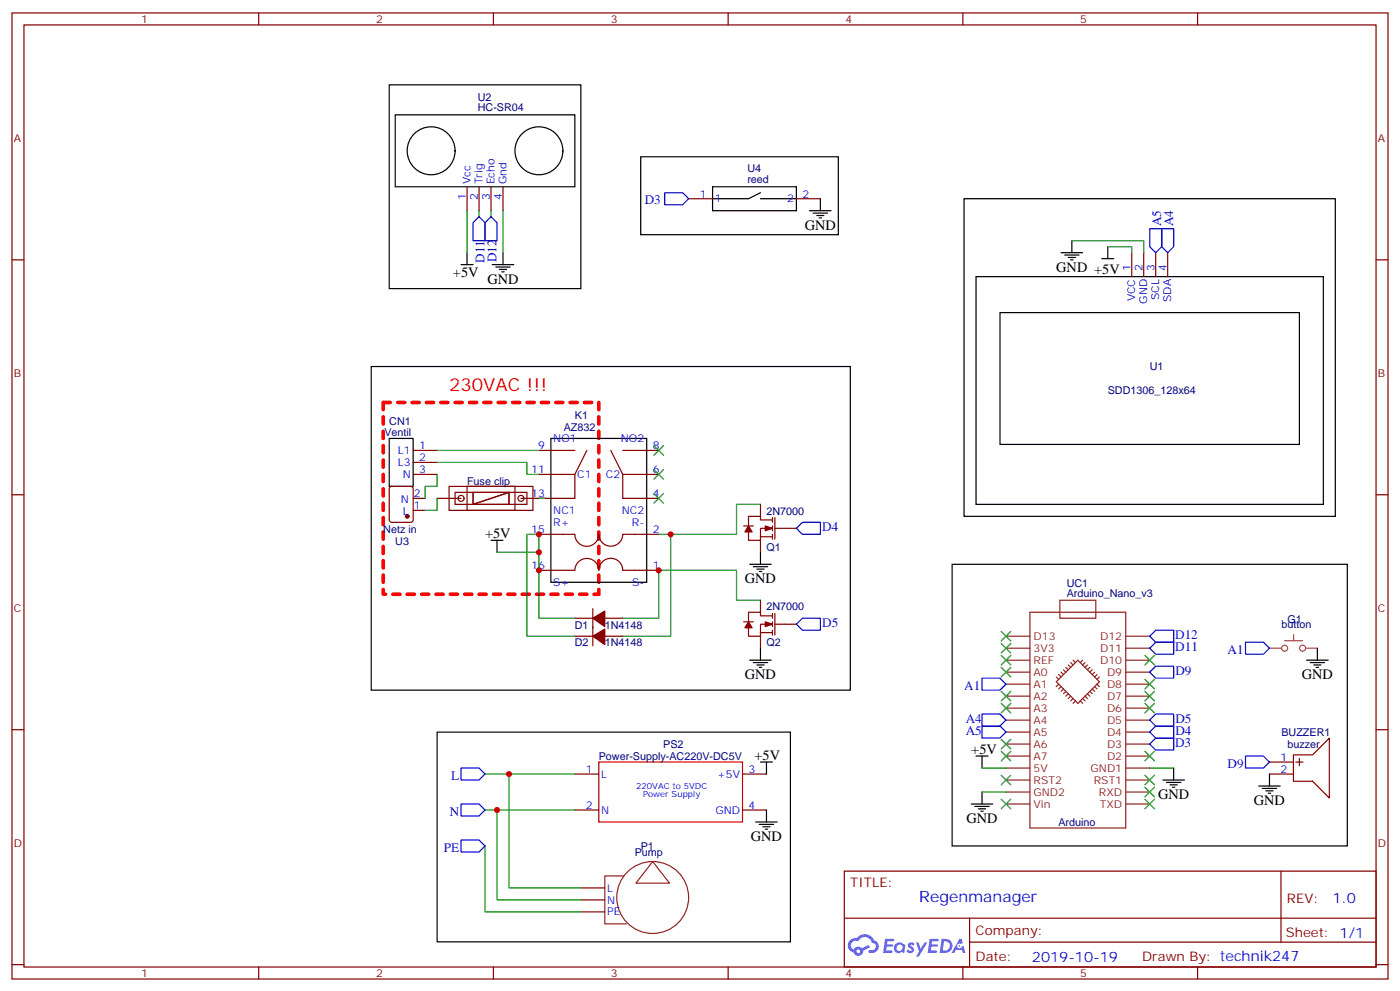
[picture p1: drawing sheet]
<svg xmlns="http://www.w3.org/2000/svg" width="412mm" height="292mm" viewBox="0 0 412 292" stroke-linecap="round" stroke-linejoin="round" font-family="sans-serif">
<path d="M114.7 25h56.4v59.9h-56.4zM188.7 46.1h58.2v23h-58.2zM284 58.5h109.3v93.5h-109.3zM109.4 107.9h141.1v95.2h-141.1zM280.5 166.1h116.4v82.9h-116.4zM128.8 215.5h104v61.7h-104z" fill="none" stroke="#000" stroke-width=".35"/>
<path d="M112.9 118.5h63.5M112.9 118.5v56.4h63.5" fill="none" stroke="#f00" stroke-width="1.1" stroke-dasharray="2.1 2.1"/>
<path d="M176.4 118.5v56.4z" fill="#f0f" stroke="#f00" stroke-width="1.1" stroke-dasharray="2.1 2.1"/>
<g fill="none" stroke="#870000" stroke-width=".35">
<path d="M3.5 3.8h405.4v284.3h-405.4zM7.1 7.3h398.2v277.3h-398.2zM76.2 3.8v3.5M145.3 3.8v3.5M214.5 3.8v3.5M283.6 3.8v3.5M352.8 3.8v3.5M3.5 76.5h3.6M405.3 76.5h3.6M3.5 145.6h3.6M405.3 145.6h3.6M3.5 214.8h3.6"/>
<path d="M405.3 214.8h3.6M248.7 256.4h156.6v28.2h-156.6zM377.3 256.4v20.9M248.7 270.2h156.5M285.6 277.3h119.6M285.6 270.2v14.2M3.5 283.9h3.6M76.2 284.6v3.5M145.3 284.6v3.5M214.5 284.6v3.5M283.6 284.6v3.5M352.8 284.6v3.5"/>
<path d="M405.3 283.9h3.6"/>
</g>
<g fill="#5487ff">
<path d="M267.7 277.6a1.22 1.22 0 0 1 1.7 .2l-.4 .6a.47 .47 0 0 0-.3-.4 .47 .47 0 0 0-.5 .2l.1 .2a1.14 1.14 0 0 1 .8 1.8 1.14 1.14 0 0 1-1.9 0l-.2-.2 .5-.6 .7 .5a.29 .29 0 0 0 .3-.3 .29 .29 0 0 0-.2-.3 1.04 1.04 0 0 1-.6-1.7z"/>
<path d="M260.7 276.3h2.4l.3 .2-.2 .5-1.8 .1-.1 .8h1.5l.3 .4-.3 .4h-1.6l-.2 1.1h1.7l.2 .3-.2 .3-2.6 .1z"/>
<path d="M273.8 276.3h2.4l.3 .2-.1 .5-1.8 .1-.2 .8h1.6l.3 .4-.4 .4h-1.6l-.1 1.1h1.7l.2 .3-.2 .3-2.6 .1z"/>
<path d="M282.6 276.3h.7l.3 1.3-.6 .3a.69 .69 0 0 0-1 .3 .69 .69 0 0 0 .4 .9 .69 .69 0 0 0 .9-.6l.5-.2 .6 2.2h-.8l-.2-.9h-1.8l-.5 .9h-.8z"/>
<path d="M269.8 277.4h.8l.6 1.8 1.1-1.8h.9l-2.6 4.2h-.8l.9-1.5z"/>
<path d="M277.4 276.3l-.6 4.2h1.3a2.11 2.11 0 0 0 2.5-2.1 2.11 2.11 0 0 0-2.5-2.1zM278.1 277.1a1.39 1.39 0 0 1 1.7 1.4 1.39 1.39 0 0 1-1.8 1.3h-.3z"/>
<path d="M263.7 277.9a1.54 1.54 0 0 0-.1 2.2 1.54 1.54 0 0 0 2.2 .1l.6 .3 .3-2.3-.2-.3h-.4a1.49 1.49 0 0 0-2.4 0zM264 278.9a.94 .94 0 0 1 1.8 0 .94 .94 0 0 1-1.8 0z"/>
<path d="M250.4 276.7a2.18 2.18 0 0 0 1.1 3.7 1.44 1.44 0 0 0 1.6 .9 1.44 1.44 0 0 0 1.2-1.4l2-1.1-.5-.7-1.9 1a1.47 1.47 0 0 0-2.4 .4 1.39 1.39 0 0 1-.7-1.9 1.39 1.39 0 0 1 2-.5 2.12 2.12 0 0 1 2.2-1.3 2.12 2.12 0 0 1 1.9 1.7 1.14 1.14 0 0 1 1.1 1.4 1.14 1.14 0 0 1-1.7 .7 .43 .43 0 0 0-.5 .4 .43 .43 0 0 0 .4 .5 1.98 1.98 0 0 0 2.5-1.2 1.98 1.98 0 0 0-1.2-2.6 3.1 3.1 0 0 0-5.3-.6l-.9 .1zM252.3 280a.55 .55 0 0 1 1.1 0 .55 .55 0 0 1-1.1 0z"/>
<circle cx="282.6" cy="278.4" r=".26"/>
</g>
<g fill="none" stroke="#000" stroke-width=".35">
<path d="M116.4 33.8h52.9v21.2h-52.9zM209.9 55h24.7v7h-24.7zM224 56.7l-3.5 1.8h-10.6M224 58.5h10.6M241.7 58.5v3.5M135.8 77.9h3.5M137.6 74.4v3.5M145 77.9h6.3M146 78.6h4.3M147.1 79.3h2.1M148.2 74.4v3.5M238.5 62h6.3"/>
<path d="M239.5 62.7h4.3M240.6 63.4h2.1M241.3 64.1h.7M312.6 74.4h6.3M313.6 75.1h4.3M314.7 75.8h2.1M315.4 76.5h.7M315.7 70.8v3.6M324.6 76.1h3.5M326.3 72.6v3.5M147.8 80h.7M287.5 81.4h102.3v67h-102.3z"/>
<path d="M294.6 92h88.2v38.8h-88.2zM114.7 129h7v14.2h-7zM162.3 129h28.2v42.4h-28.2zM144.6 159h3.6M146.4 159v3.6M220.8 166.1h6.4M221.9 166.8h4.2M223 167.5h2.1M223.7 168.2h.7M224 162.6v3.5M220.8 194.3h6.4M221.9 195h4.2"/>
<path d="M223 195.7h2.1M223.7 196.4h.7M224 190.8v3.5M384.9 194.3h6.3M385.9 195h4.3M387 195.7h2.1M387.7 196.4h.7M388.1 190.8v3.5M224 224.3h3.5M225.8 224.3v3.5M225.8 238.4v3.5M286.1 236.6h6.4"/>
<path d="M287.2 237.3h4.2M287.5 222.5h3.5M288.2 238.1h2.1M288.9 238.8h.7M289.3 222.5v3.6M289.3 233.1v3.5M342.5 229.6h6.4M343.6 230.3h4.2M344.7 231h2.1M345.4 231.7h.7M345.7 226.1v3.5M370.8 231.4h6.3"/>
<path d="M371.8 232.1h4.3M372.9 232.8h2.1M373.6 233.5h.7M373.9 227.8v3.6M222.6 241.9h6.4M223.7 242.6h4.2M224.7 243.3h2.1M225.4 244.1h.7"/>
<circle cx="127" cy="44.4" r="7.1"/>
<circle cx="158.7" cy="44.4" r="7.1"/>
</g>
<g fill="none" stroke="#870000" stroke-width=".35">
<path d="M137.6 55v7M141.1 55v7M144.6 55v7M148.2 55v7M202.8 58.5h7.1M234.6 58.5h7.1M333.4 74.4v7M336.9 74.4v7M340.4 74.4v7M344 74.4v7M121.7 132.6h7.1M121.7 139.6h7.1"/>
<path d="M121.7 136.1h7.1M158.7 132.6h10.6M158.7 139.6h10.6M172.9 132.6l-3.6 7v7.1h-15.8M179.9 132.6l3.5 7v7.1h10.6M183.4 132.6h10.6M183.4 139.6h10.6M114.9 143.4l.5-.2h5.6l.7 .4v9.4l-.5 .7h-5.8l-.7-.4v-9.4zM121.7 146.7h3.5M121.7 150.2h3.5M128.8 146.7h7M132.3 143.2h19.4v7h-19.4z"/>
<path d="M134.1 144.9h15.8v3.5h-15.8zM137.6 143.2h19.4v7h-19.4zM139.3 144.9h15.9v3.5h-15.9zM139.3 144.9v3.5l10.6-3.5v3.5M158.7 157.3h10.6a3.5 3.5 0 0 0 3.6 3.5 3.5 3.5 0 0 0 3.5-3.5M176.4 157.2a3.5 3.5 0 0 0 3.5 3.6 3.5 3.5 0 0 0 3.5-3.5h10.6M219.1 154.8h2.8M224 158h3.5M224 148.4v3.6M224 159v3.6M227.5 153h-3.5v-1h-3.5v2.8M227.5 155.5h-3.5v3.5h-3.5v-2.4"/>
<path d="M227.5 152.3v1.4M227.5 154.8v1.4M227.5 157.3v1.4M228.2 152.3v6.4M228.2 155.5h6.4M158.7 167.9h10.6a3.5 3.5 0 0 1 3.6-3.5 3.5 3.5 0 0 1 3.5 3.5M174.6 179.1v11M176.4 167.9a3.5 3.5 0 0 1 3.5-3.6 3.5 3.5 0 0 1 3.5 3.6h10.6M224 176.7v3.5M169.3 182h5.3M169.3 187.3h5.3M178.2 182h5.2"/>
<path d="M178.2 187.3h5.2M219.1 183h2.8M224 187.3v3.5M224 186.2h3.5M227.5 181.3h-3.5v-1.1h-3.5v2.8M227.5 183.7h-3.5v3.6h-3.5v-2.5M227.5 180.6v1.4M227.5 183v1.4M227.5 185.5v1.4M228.2 180.6v6.3M228.2 183.7h6.4M169.3 227.8h7.1"/>
<path d="M169.3 238.4h7.1M218.7 227.8h7.1M218.7 238.4h7.1M373.9 227.8h7.1M373.9 224.3h7.1M381 222.2h5.6l5-5v17.7l-5-5h-5.6zM381.7 224.3h2.1M382.8 223.2v2.2M171.1 268.4h7.1M171.1 261.3h7.1M171.1 264.9h7.1"/>
<circle cx="135.8" cy="146.7" r=".88"/>
<circle cx="153.5" cy="146.7" r=".88"/>
</g>
<g fill="none" stroke="#8c2424" stroke-width=".35">
<path d="M312.2 176.7h10.6v5.3h-10.6zM296.3 190.8h7.1M296.3 194.3h7.1M296.3 197.8h7.1M296.3 187.3h7.1M303.4 180.2h28.2v63.5h-28.2zM311.1 199.2l.8 .8M311.9 198.5l.7 .7M312.6 197.8l.7 .7M313.3 197.1l.7 .7M314 196.4l.7 .7M314.7 195.7l.7 .7"/>
<path d="M315.4 195l.7 .7M316.1 194.3l.7 .7M317.5 194.3l6.3 6.4-6.3 6.3-6.4-6.3zM318.9 194.3l-.7 .7M319.6 195l-.7 .7M320.3 195.7l-.7 .7M321 196.4l-.7 .7M321.7 197.1l-.7 .7M322.4 197.8l-.7 .7M323.1 198.5l-.7 .7M323.8 199.2l-.7 .8M331.6 190.8h7.1"/>
<path d="M331.6 194.3h7.1M331.6 197.8h7.1M331.6 187.3h7.1M296.3 201.4h7.1M296.3 204.9h7.1M296.3 208.4h7.1M296.3 211.9h7.1M296.3 215.5h7.1M296.3 219h7.1M311.9 201.4l-.8 .7M312.6 202.1l-.7 .7M313.3 202.8l-.7 .7"/>
<path d="M314 203.5l-.7 .7M314.7 204.2l-.7 .7M315.4 204.9l-.7 .7M316.1 205.6l-.7 .7M316.8 206.3l-.7 .7M318.2 206.3l.7 .7M318.9 205.6l.7 .7M319.6 204.9l.7 .7M320.3 204.2l.7 .7M321 203.5l.7 .7M321.7 202.8l.7 .7M322.4 202.1l.7 .7"/>
<path d="M323.1 201.4l.7 .7M331.6 201.4h7.1M331.6 204.9h7.1M331.6 208.4h7.1M331.6 211.9h7.1M331.6 215.5h7.1M331.6 219h7.1M296.3 222.5h7.1M296.3 226.1h7.1M296.3 229.6h7.1M296.3 233.1h7.1M296.3 236.6h7.1"/>
<path d="M331.6 222.5h7.1M331.6 226.1h7.1M331.6 229.6h7.1M331.6 233.1h7.1M331.6 236.6h7.1M183.8 257.8h-5.6v14.1h6.3M192.3 253.6l4.9 6.3h-9.9z"/>
<circle cx="192.3" cy="264.2" r="10.6"/>
</g>
<path d="M373.9 190.8h3.5M378.3 191.7a.88 .88 0 0 1-.6-1.4 .88 .88 0 0 1 1.5 .1 .88 .88 0 0 1-.8 1.3M378.4 188.6h5.3M381.1 186.8v1.8M383.5 191.7a.88 .88 0 0 1-.5-1.4 .88 .88 0 0 1 1.5 .1 .88 .88 0 0 1-.8 1.3M384.6 190.8h3.5" fill="none" stroke="#a64a4a" stroke-width=".35"/>
<g fill="#870000" stroke="#870000" stroke-width=".35">
<path d="M225.4 154.8l2.1 .7-2.1 .7z"/>
<path d="M220.5 154.8l1 1.8h-2.1z"/>
<path d="M225.4 183l2.1 .7-2.1 .7z"/>
<path d="M220.5 183l1 1.8h-2.1z"/>
<path d="M174.6 182l3.6-2.2v4.6z"/>
<path d="M174.6 187.3l3.6-2.2v4.6z"/>
<circle cx="119.9" cy="152" r=".53"/>
</g>
<path d="M176.4 224.3h42.3v17.6h-42.3z" fill="none" stroke="#c00" stroke-width=".35"/>
<g fill="none" stroke="#00f" stroke-width=".35">
<path d="M195.8 56.7h5.3l1.7 1.8-1.7 1.8h-5.3zM141.1 63.8l1.8 1.7v5.3h-3.6v-5.3zM144.6 63.8l1.8 1.7v5.3h-3.5v-5.3zM338.7 67.3h3.5v5.3l-1.8 1.8-1.7-1.8zM342.2 67.3h3.5v5.3l-1.7 1.8-1.8-1.8zM234.6 155.5l1.8-1.8h5.3v3.6h-5.3zM234.6 183.7l1.8-1.7h5.3v3.5h-5.3zM289.3 199.6h5.3l1.7 1.8-1.7 1.7h-5.3zM338.7 190.8l1.7-1.8h5.3v3.5h-5.3zM338.7 187.3l1.7-1.8h5.3v3.5h-5.3zM338.7 197.8l1.7-1.7h5.3v3.5h-5.3zM366.9 189h5.3l1.7 1.8-1.7 1.7h-5.3z"/>
<path d="M289.3 210.2h5.3l1.7 1.7-1.7 1.8h-5.3zM289.3 213.7h5.3l1.7 1.8-1.7 1.7h-5.3zM338.7 211.9l1.7-1.7h5.3v3.5h-5.3zM338.7 215.5l1.7-1.8h5.3v3.5h-5.3zM338.7 219l1.7-1.8h5.3v3.6h-5.3zM135.8 226.1h5.3l1.8 1.7-1.8 1.8h-5.3zM135.8 236.6h5.3l1.8 1.8-1.8 1.8h-5.3zM366.9 222.5h5.3l1.7 1.8-1.7 1.8h-5.3zM135.8 247.2h5.3l1.8 1.8-1.8 1.8h-5.3z"/>
</g>
<g fill="none" stroke="#008700" stroke-width=".35">
<path d="M137.6 62v12.4M141.1 62v1.8M144.6 62v1.8M148.2 62v12.4M315.7 70.8h21.2v3.6M326.3 72.6h7.1v1.8M128.8 136.1h26.4v3.5h3.5M128.8 139.6v3.6h-3.6v3.5M128.8 132.6h29.9M128.8 146.7v3.5h-3.6M158.7 146.7h1.8M197.6 157.3v30h-14.2"/>
<path d="M224 148.4h-7v8.9h-23M146.4 162.6h12.3v-5.3h-3.5v30h14.1M158.7 162.6v19.4h10.6M224 176.7h-7v-8.8h-23v14.1h-10.6M142.9 227.8h26.4M142.9 238.4h26.4M146.4 238.4v26.5h24.7M149.9 227.8v33.5h21.2M289.3 226.1h7M289.3 233.1h7M338.7 226.1h7M142.9 249v19.4h28.2"/>
</g>
<g fill="#c00">
<circle cx="149.9" cy="227.8" r=".88"/>
<circle cx="158.8" cy="162.6" r=".88"/>
<circle cx="158.8" cy="167.9" r=".88"/>
<circle cx="158.8" cy="157.3" r=".88"/>
<circle cx="194" cy="167.9" r=".88"/>
<circle cx="197.6" cy="157.3" r=".88"/>
<circle cx="146.4" cy="238.4" r=".88"/>
</g>
<g fill="#c00" stroke="#008700" stroke-width=".35">
<path d="M337.3 192.9l2.8 2.8zM340.1 192.9l-2.8 2.8z"/>
<path d="M337.3 200l2.8 2.8zM340.1 200l-2.8 2.8z"/>
<path d="M337.3 203.5l2.8 2.8zM340.1 203.5l-2.8 2.8z"/>
<path d="M337.3 207l2.8 2.8zM340.1 207l-2.8 2.8z"/>
<path d="M337.3 228.2l2.8 2.8zM340.1 228.2l-2.8 2.8z"/>
<path d="M337.3 231.7l2.8 2.8zM340.1 231.7l-2.8 2.8z"/>
<path d="M337.3 235.2l2.8 2.9zM340.1 235.2l-2.8 2.9z"/>
<path d="M294.9 228.2l2.8 2.8zM297.7 228.2l-2.8 2.8z"/>
<path d="M294.9 235.2l2.8 2.9zM297.7 235.2l-2.8 2.9z"/>
<path d="M294.9 221.1l2.8 2.8zM297.7 221.1l-2.8 2.8z"/>
<path d="M294.9 217.6l2.8 2.8zM297.7 217.6l-2.8 2.8z"/>
<path d="M294.9 207l2.8 2.8zM297.7 207l-2.8 2.8z"/>
<path d="M294.9 203.5l2.8 2.8zM297.7 203.5l-2.8 2.8z"/>
<path d="M294.9 196.4l2.8 2.8zM297.7 196.4l-2.8 2.8z"/>
<path d="M294.9 192.9l2.8 2.8zM297.7 192.9l-2.8 2.8z"/>
<path d="M294.9 189.4l2.8 2.8zM297.7 189.4l-2.8 2.8z"/>
<path d="M294.9 185.8l2.8 2.9zM297.7 185.8l-2.8 2.9z"/>
<path d="M192.6 145.3l2.8 2.8zM195.4 145.3l-2.8 2.8z"/>
<path d="M192.6 138.2l2.8 2.8zM195.4 138.2l-2.8 2.8z"/>
<path d="M192.6 131.2l2.8 2.8zM195.4 131.2l-2.8 2.8z"/>
<path d="M337.3 221.1l2.8 2.8zM340.1 221.1l-2.8 2.8z"/>
</g>
<text font-size="5.3" fill="#f00" x="132.3" y="114.9">230VAC !!!</text>
<text font-size="4.6" fill="#00f" x="270.8" y="265.4">Regenmanager</text>
<g font-size="4.2">
<text x="237.1" y="67.7">GND</text>
<text x="133.4" y="81.4">+5V</text>
<text x="143.6" y="83.5">GND</text>
<text x="311.1" y="80.1">GND +5V</text>
<text x="142.9" y="158.3">+5V</text>
<text x="219.4" y="171.7">GND</text>
<text x="219.4" y="200">GND</text>
<text x="383.5" y="200">GND</text>
<text x="286.1" y="221.8">+5V</text>
<text x="222.2" y="223.6">+5V</text>
<text x="341.1" y="235.2">GND</text>
<text x="369.4" y="237">GND</text>
<text x="284.7" y="242.3">GND</text>
<text x="221.2" y="247.6">GND</text>
</g>
<g font-size="4.2" fill="#00f">
<text x="392.5" y="265.7">1.0</text>
<text x="304" y="283">2019-10-19</text>
</g>
<g font-size="3.9" fill="#00f">
<text x="189.9" y="60.1">D3</text>
<text x="342.1" y="66.6" transform="rotate(-90 342.1 66.6)">A5</text>
<text x="345.6" y="66.6" transform="rotate(-90 345.6 66.6)">A4</text>
<text x="142.7" y="77.3" transform="rotate(-90 142.7 77.3)">D11</text>
<text x="146.2" y="77.2" transform="rotate(-90 146.2 77.2)">D12</text>
<text x="242.2" y="156.3">D4</text>
<text x="242.2" y="184.5">D5</text>
<text x="346.2" y="188">D12</text>
<text x="346.2" y="191.6">D11</text>
<text x="361.6" y="192.5">A1</text>
<text x="284" y="203.1">A1</text>
<text x="346.3" y="198.5">D9</text>
<text x="284.5" y="212.7">A4</text>
<text x="346.3" y="212.7">D5</text>
<text x="284.5" y="216.2">A5</text>
<text x="346.1" y="219.8">D3</text>
<text x="346.3" y="216.2">D4</text>
<text x="361.6" y="226.1">D9</text>
<text x="132.9" y="229.6">L</text>
<text x="132.5" y="240.2">N</text>
<text x="130.8" y="250.8">PE</text>
</g>
<g font-size="3.9" fill="#800">
<text x="250.5" y="261">TITLE:</text>
<text x="379.1" y="265.7">REV:</text>
<text x="287.4" y="275.2">Company:</text>
<text x="378.7" y="275.8">Sheet: 1/1</text>
<text x="287.4" y="282.9">Date:</text>
<text x="336.4" y="282.9">Drawn By: technik247</text>
</g>
<g font-size="3.2" fill="#800">
<text x="41.6" y="6.8">1</text>
<text x="110.8" y="6.8">2</text>
<text x="179.9" y="6.8">3</text>
<text x="249.1" y="6.8">4</text>
<text x="318.2" y="6.8">5</text>
<text x="4.1" y="41.9">A</text>
<text x="405.9" y="41.9">A</text>
<text x="4.1" y="111.1">B</text>
<text x="405.9" y="111.1">B</text>
<text x="4.1" y="180.2">C</text>
<text x="405.9" y="180.2">C</text>
<text x="4.1" y="249.3">D</text>
<text x="405.9" y="249.3">D</text>
<text x="41.6" y="287.6">1</text>
<text x="110.8" y="287.6">2</text>
<text x="179.9" y="287.6">3</text>
<text x="249.1" y="287.6">4</text>
<text x="318.2" y="287.6">5</text>
</g>
<g font-size="3.2" fill="#000080">
<text x="140.7" y="29.8">U2</text>
<text x="140.7" y="32.7">HC-SR04</text>
<text x="220.1" y="53.9">reed</text>
<text x="220.1" y="50.7">U4</text>
<text x="338.7" y="108.9">U1</text>
<text x="326.3" y="116">SDD1306_128x64</text>
<text x="114.7" y="125">CN1</text>
<text x="169.3" y="123.3">K1</text>
<text x="113.2" y="128.3">Ventil</text>
<text x="166.1" y="126.8">AZ832</text>
<text x="137.6" y="142.6">Fuse clip</text>
<text x="225.8" y="151.4">2N7000</text>
<text x="112.9" y="156.8">Netz in</text>
<text x="116.4" y="160.3">U3</text>
<text x="225.8" y="162">Q1</text>
<text x="314.2" y="172.7">UC1</text>
<text x="225.8" y="179.7">2N7000</text>
<text x="314.2" y="175.6">Arduino_Nano_v3</text>
<text x="169.3" y="185">D1</text>
<text x="178.2" y="185">1N4148</text>
<text x="377.5" y="185">button</text>
<text x="379.2" y="183.2">G1</text>
<text x="169.3" y="190.3">D2</text>
<text x="178.2" y="190.3">1N4148</text>
<text x="225.8" y="190.3">Q2</text>
<text x="195.4" y="220">PS2</text>
<text x="377.5" y="216.7">BUZZER1</text>
<text x="379.2" y="220.2">buzzer</text>
<text x="176.4" y="223.8">Power-Supply-AC220V-DC5V</text>
<text x="311.8" y="243.1">Arduino</text>
<text x="187" y="251.8">Pump</text>
<text x="188.7" y="250">P1</text>
</g>
<g font-size="3.2" fill="#00f">
<text x="137.2" y="58.7" transform="rotate(-90 137.2 58.7)">1</text>
<text x="138.6" y="54.3" transform="rotate(-90 138.6 54.3)">Vcc</text>
<text x="140.8" y="58.7" transform="rotate(-90 140.8 58.7)">2</text>
<text x="142.2" y="54.3" transform="rotate(-90 142.2 54.3)">Trig</text>
<text x="144.3" y="58.7" transform="rotate(-90 144.3 58.7)">3</text>
<text x="145.7" y="54.3" transform="rotate(-90 145.7 54.3)">Echo</text>
<text x="147.8" y="58.7" transform="rotate(-90 147.8 58.7)">4</text>
<text x="149.2" y="54.3" transform="rotate(-90 149.2 54.3)">Gnd</text>
<text x="206.1" y="58.1">1</text>
<text x="210.6" y="59.5">1</text>
<text x="231.9" y="59.5">2</text>
<text x="236.4" y="58.1">2</text>
<text x="333" y="79.7" transform="rotate(-90 333 79.7)">1</text>
<text x="336.5" y="79.7" transform="rotate(-90 336.5 79.7)">2</text>
<text x="340.1" y="79.7" transform="rotate(-90 340.1 79.7)">3</text>
<text x="343.6" y="79.7" transform="rotate(-90 343.6 79.7)">4</text>
<text x="334.4" y="88.7" transform="rotate(-90 334.4 88.7)">VCC</text>
<text x="338" y="89.4" transform="rotate(-90 338 89.4)">GND</text>
<text x="341.5" y="88.3" transform="rotate(-90 341.5 88.3)">SCL</text>
<text x="345" y="88.9" transform="rotate(-90 345 88.9)">SDA</text>
<text x="163" y="130.1">NO1</text>
<text x="182.9" y="130.1">NO2</text>
<text x="117.2" y="133.6">L1</text>
<text x="117.2" y="137.2">L3</text>
<text x="123.5" y="132.2">1</text>
<text x="123.5" y="135.7">2</text>
<text x="158.5" y="132.2">9</text>
<text x="192.3" y="132.2">8</text>
<text x="118.6" y="140.7">N</text>
<text x="123.5" y="139.3">3</text>
<text x="156.5" y="139.3">11</text>
<text x="170" y="140.7">C1</text>
<text x="178.5" y="140.7">C2</text>
<text x="192.3" y="139.3">6</text>
<text x="118" y="148.1">N</text>
<text x="121.9" y="149.9">1</text>
<text x="121.9" y="146.3">2</text>
<text x="156.5" y="146.3">13</text>
<text x="192.3" y="146.3">4</text>
<text x="118.6" y="151.6">L</text>
<text x="163" y="154.8">R+</text>
<text x="163" y="151.3">NC1</text>
<text x="183.2" y="151.3">NC2</text>
<text x="186.1" y="154.8">R-</text>
<text x="156.5" y="156.9">15</text>
<text x="192.3" y="156.9">2</text>
<text x="156.5" y="167.5">16</text>
<text x="192.3" y="167.5">1</text>
<text x="163" y="172.4">S+</text>
<text x="186.2" y="172.4">S-</text>
<text x="172.6" y="227.5">1</text>
<text x="220.5" y="227.5">3</text>
<text x="377.2" y="223.9">1</text>
<text x="377.2" y="227.5">2</text>
<text x="177.1" y="228.9">L</text>
<text x="211.2" y="228.9">+5V</text>
<text x="172.6" y="238.1">2</text>
<text x="177.1" y="239.5">N</text>
<text x="210.7" y="239.5">GND</text>
<text x="220.5" y="238.1">4</text>
<text x="178.9" y="262.4">L</text>
<text x="178.9" y="269.5">PE</text>
<text x="178.9" y="265.9">N</text>
</g>
<g font-size="3.2" fill="#8d2323">
<text x="304.4" y="191.8">3V3</text>
<text x="304.4" y="188.3">D13</text>
<text x="324.1" y="191.8">D11</text>
<text x="324.1" y="188.3">D12</text>
<text x="304.4" y="195.4">REF</text>
<text x="324.1" y="195.4">D10</text>
<text x="304.4" y="202.4">A1</text>
<text x="304.4" y="198.9">A0</text>
<text x="326.1" y="198.9">D9</text>
<text x="326.1" y="202.4">D8</text>
<text x="304.4" y="209.5">A3</text>
<text x="304.4" y="206">A2</text>
<text x="326.1" y="206">D7</text>
<text x="326.1" y="209.5">D6</text>
<text x="304.4" y="213">A4</text>
<text x="326.1" y="213">D5</text>
<text x="304.4" y="220.1">A6</text>
<text x="304.4" y="216.5">A5</text>
<text x="326.1" y="216.5">D4</text>
<text x="326.1" y="220.1">D3</text>
<text x="304.4" y="227.1">5V</text>
<text x="304.4" y="223.6">A7</text>
<text x="321.3" y="227.1">GND1</text>
<text x="326.1" y="223.6">D2</text>
<text x="304.4" y="230.6">RST2</text>
<text x="322.2" y="230.6">RST1</text>
<text x="304.4" y="237.7">Vin</text>
<text x="304.4" y="234.2">GND2</text>
<text x="323.7" y="234.2">RXD</text>
<text x="324" y="237.7">TXD</text>
</g>
<g font-size="2.5" fill="#00f">
<text x="187.4" y="232.2">220VAC to 5VDC</text>
<text x="189.5" y="234.7">Power Supply</text>
</g>
</svg>
